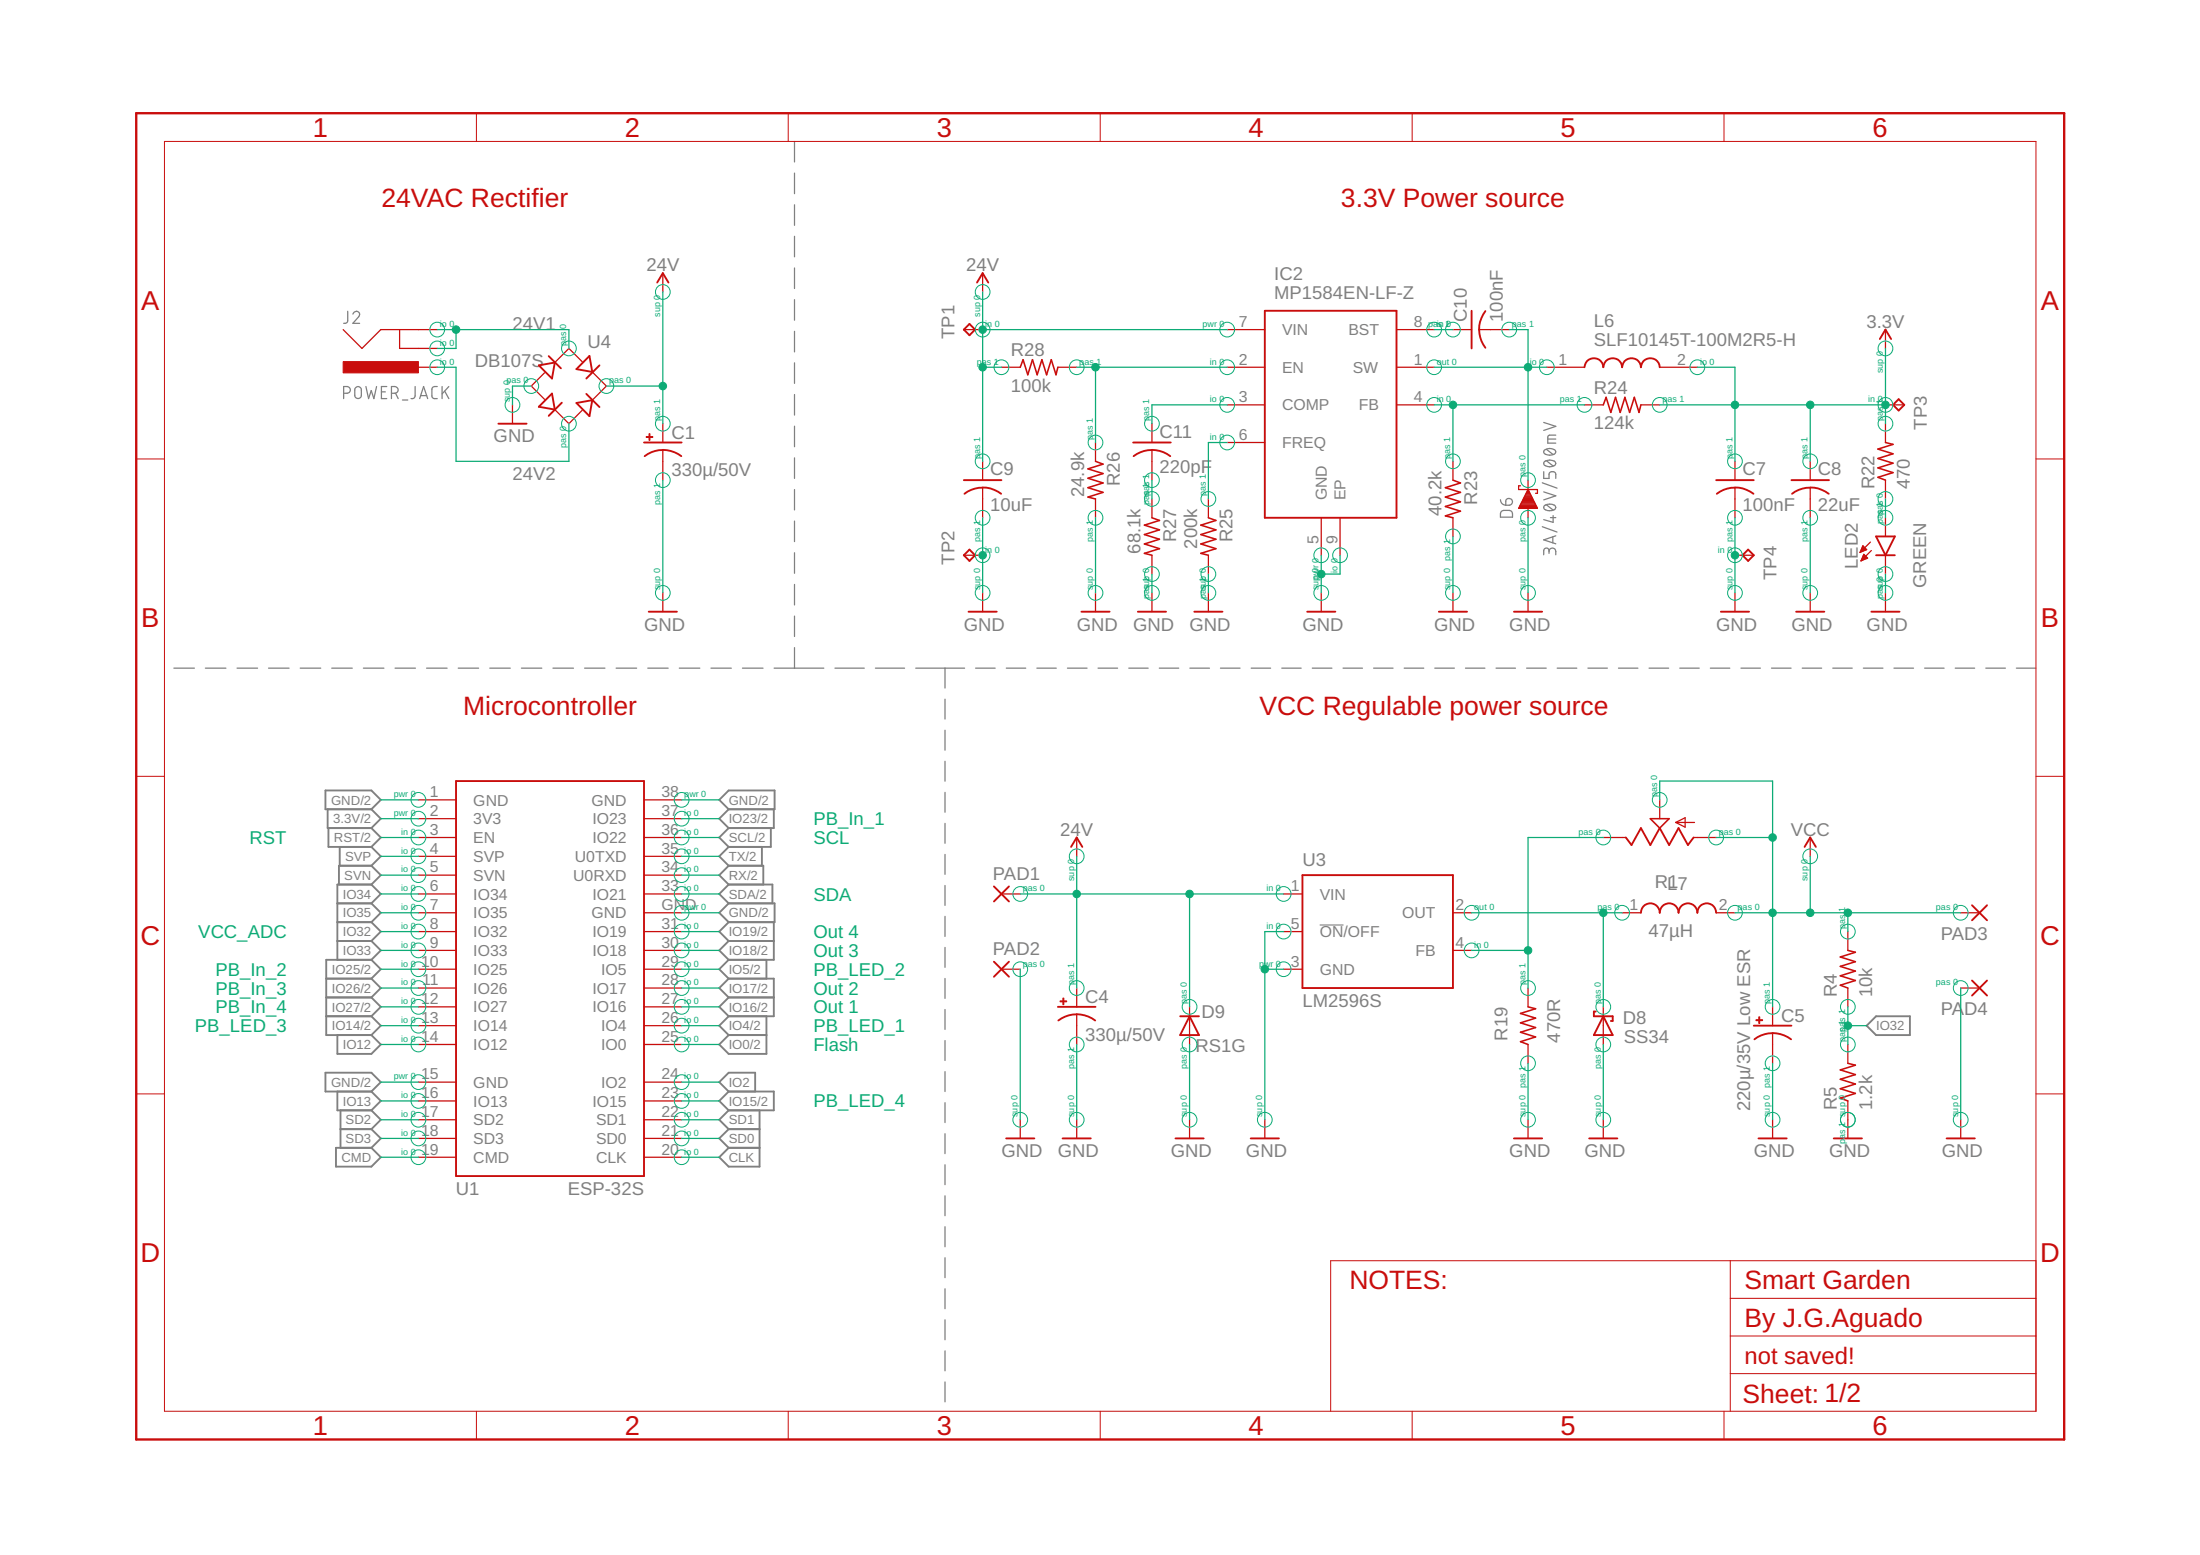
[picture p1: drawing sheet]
<svg xmlns="http://www.w3.org/2000/svg" width="297mm" height="210mm" viewBox="0 0 297 210" stroke-linecap="round" stroke-linejoin="round" font-family="sans-serif">
<g fill="none" stroke="#808080" stroke-width=".17">
<path d="M107.3 19.1v2.8M107.3 23.4v2.7M107.3 27.6v2.8M107.3 31.9v2.8M107.3 36.2v2.7M46.4 53.1h.5a.46 .46 0 0 0 .4-.5 .46 .46 0 0 0-.4-.4h-.5v1.6M46.9 42v1.3a.41 .41 0 0 1-.5 .3M47.6 42.4a.45 .45 0 0 1 .7-.4 .45 .45 0 0 1 .1 .8l-.8 .8h1M48 52.3a.44 .44 0 0 1 .5-.1 .44 .44 0 0 1 .3 .4v.8a.44 .44 0 0 1-.5 .4 .44 .44 0 0 1-.4-.4v-.9zM49.4 52.2l.4 1.6 .3-1.1 .4 1.1 .3-1.6M51.5 52.9h.5M52.2 52.2h-.7v1.6h.7"/>
<path d="M52.9 53.1h.4a.46 .46 0 0 0 .5-.5 .46 .46 0 0 0-.5-.4h-.4v1.6M53.4 53.1l.4 .7M54.3 54h.8M56 52.2v1.2a.41 .41 0 0 1-.5 .4M56.7 53.8l.5-1.6 .5 1.6M56.8 53.4h.8M59 52.2h-.3a.36 .36 0 0 0-.4 .3v.9a.36 .36 0 0 0 .4 .4h.3M59.7 52.2v1.6M60 52.8l.6 1M60.6 52.2l-.9 1M107.3 40.4v2.8M107.3 44.7v2.8"/>
<path d="M107.3 49v2.8M107.3 53.3v2.7M107.3 57.5v2.8M208.4 57l1.7 .6-1.7 .5M209 59.3h1.1M210.1 58.7l-1 .1-.1 .2v.8h1.1M107.3 61.8v2.8M107.3 66.1v2.7M107.3 70.3v2.8M107.3 74.6v2.8M107.3 78.9v2.8M202.6 67.5a.74 .74 0 0 0 .7 .7"/>
<path d="M202.7 69a1.49 1.49 0 0 1 1.2-.1l.3 .3v.6h-1.6v-.4zM203.4 67.4a.47 .47 0 0 1 .8 .1 .47 .47 0 0 1-.4 .7h-.5v-.6zM208.2 71.1l2 .7M208.2 65.2l2 .7M208.4 63.7v.9h.7v-.6a.46 .46 0 0 1 .5-.3 .46 .46 0 0 1 .5 .3v.6M208.4 66.4l1.7 .5-1.7 .6M208.5 68.2a1.23 1.23 0 0 1 1.5 .2v.2a1.12 1.12 0 0 1-1.6 0zM208.5 62.3a1.18 1.18 0 0 1 1.5 .1 .32 .32 0 0 1-.2 .5 1.17 1.17 0 0 1-1.4-.2zM208.5 60.7a1.18 1.18 0 0 1 1.5 .2 .36 .36 0 0 1-.2 .4 1.21 1.21 0 0 1-1.4-.2zM208.8 68.1l.9 .8M208.8 62.2l.9 .7M208.8 60.6l.9 .8"/>
<path d="M209.1 74.4a.46 .46 0 0 1 .5-.4 .46 .46 0 0 1 .5 .4v.5M209.1 74.7v-.4a.36 .36 0 0 0-.3-.3 .36 .36 0 0 0-.4 .3v.6M209.3 69.9h.8M209.7 72.5v.8M209.7 69.6v.9l-1.3-.4M210.1 72.3l-1.7 .6 1.7 .5M23.5 90.2h2.7M27.7 90.2h2.8M32 90.2h2.8M36.3 90.2h2.7M40.5 90.2h2.8M44.8 90.2h2.8"/>
<path d="M49.1 90.2h2.7M53.3 90.2h2.8M57.6 90.2h2.8M61.9 90.2h2.7M66.1 90.2h2.8M70.4 90.2h2.8M74.7 90.2h2.7M78.9 90.2h2.8M83.2 90.2h2.8M87.5 90.2h2.7M91.7 90.2h2.8M96 90.2h2.7"/>
<path d="M100.2 90.2h2.8M104.5 90.2h6.7M107.3 83.2v2.7M107.3 87.4v2.8M112.7 90.2h4M118.2 90.2h3.9M123.6 90.2h6.6M127.6 90.2v2.7M127.6 94.4v2.7M127.6 98.6v2.7M131.7 90.2h2.7M135.9 90.2h2.6"/>
<path d="M140 90.2h2.6M144.1 90.2h2.7M148.3 90.2h2.6M152.4 90.2h2.6M156.5 90.2h2.7M160.7 90.2h2.6M164.8 90.2h2.6M168.9 90.2h2.7M173.1 90.2h2.6M177.2 90.2h2.6M181.3 90.2h2.7M185.5 90.2h2.6"/>
<path d="M189.6 90.2h2.6M193.7 90.2h2.7M197.9 90.2h2.6M202 90.2h2.6M206.1 90.2h2.7M210.2 90.2h2.7M214.4 90.2h2.6M218.5 90.2h2.6M222.7 90.2h2.6M226.8 90.2h2.6M230.9 90.2h2.7M235.1 90.2h2.6"/>
<path d="M239.2 90.2h2.6M243.3 90.2h2.7M247.5 90.2h2.6M251.6 90.2h2.6M255.7 90.2h2.7M259.9 90.2h2.6M264 90.2h2.6M268.1 90.2h2.7M272.2 90.2h2.7M127.6 102.8v2.7M127.6 107v2.6M127.6 111.1v2.7"/>
<path d="M127.6 115.3v2.7M127.6 119.5v2.7M127.6 123.7v2.7M127.6 127.9v2.7M127.6 132.1v2.7M127.6 136.3v2.7M127.6 140.5v2.7M127.6 144.7v2.6M127.6 148.8v2.7M127.6 153v2.7M127.6 157.2v2.7M127.6 161.4v2.7"/>
<path d="M127.6 165.6v2.7M127.6 169.8v2.7M127.6 174v2.7M127.6 178.2v2.6M127.6 182.4v2.6M127.6 186.5v2.7"/>
</g>
<path d="M178.2 124.9h3.2" fill="none" stroke="#808080" stroke-width=".15"/>
<g fill="none" stroke="#808080" stroke-width=".25">
<path d="M43.9 106.7h6.2l1.3 1.3-1.3 1.2h-6.2zM44.2 109.2v2.6h5.9M44.3 111.8v2.5h5.8M45.9 114.3v2.6M50.1 109.2l1.3 1.3-1.3 1.3M50.1 111.8l1.3 1.3-1.3 1.2M50.1 114.3l1.3 1.3-1.3 1.3M50.1 116.9h-4.3v2.5M50.1 116.9l1.3 1.2-1.3 1.3M50.1 119.4h-4.5v10.2M50.1 119.4l1.3 1.3-1.3 1.2M97.1 108l1.3-1.3h6.2v2.5h-6.2z"/>
<path d="M98.4 116.9h4.7v2.5M98.4 119.4h5.9v2.5M98.4 109.2l-1.3 1.3 1.3 1.3M98.4 119.4l-1.3 1.3 1.3 1.2M98.4 116.9l-1.3 1.2 1.3 1.3M98.4 114.3l-1.3 1.3 1.3 1.3M98.4 111.8l-1.3 1.3 1.3 1.2M102.9 114.3v2.6M104.1 111.8v2.5h-5.7M104.5 109.2v2.6h-6.1M44 137.2h6.1M44 132.1h6.1"/>
<path d="M44 134.6h6.1M45.6 121.9h4.5M45.6 124.5h4.5M45.6 139.7v2.6h4.5l1.3-1.3-1.3-1.3M45.6 127h4.5M50.1 121.9l1.3 1.3-1.3 1.3M50.1 124.5l1.3 1.3-1.3 1.2M50.1 129.6h-6.1v10.1h6.1M50.1 127l1.3 1.3-1.3 1.3M50.1 129.6l1.3 1.2-1.3 1.3M50.1 132.1l1.3 1.3-1.3 1.2M50.1 134.6l1.3 1.3-1.3 1.3"/>
<path d="M50.1 137.2l1.3 1.3-1.3 1.2M98.4 121.9h6.2v2.6h-6.2M98.4 121.9l-1.3 1.3 1.3 1.3M98.4 127h6.1M98.4 132.1h6.1v5.1h-6.1M98.4 139.7h5.1M98.4 134.6h6.1M98.4 137.2l-1.3 1.3 1.3 1.2M98.4 134.6l-1.3 1.3 1.3 1.3M98.4 132.1l-1.3 1.3 1.3 1.2M98.4 129.6l-1.3 1.2 1.3 1.3M98.4 127l-1.3 1.3 1.3 1.3"/>
<path d="M98.4 124.5l-1.3 1.3 1.3 1.2M103.5 137.2v5.1h-5.1l-1.3-1.3 1.3-1.3M103.5 129.6v2.5M104.5 124.5v5.1h-6.1M252 138.5l1.3-1.3h4.6v2.5h-4.6zM43.9 144.8h6.2l1.3 1.3-1.3 1.2h-6.2zM45.4 154.9h4.7l1.3 1.3-1.3 1.3h-4.7zM45.6 147.3v2.6h4.5M46 152.4h4.1M46 149.9v5M50.1 152.4l1.3 1.3-1.3 1.2M50.1 147.3l1.3 1.3-1.3 1.3"/>
<path d="M50.1 149.9l1.3 1.3-1.3 1.2M98.4 147.3l-1.3-1.2 1.3-1.3h3.6v2.5M98.4 147.3h6.1v2.6h-6.1M98.4 152.4h4.2M98.4 154.9h4.2M98.4 152.4l-1.3 1.3 1.3 1.2M98.4 149.9l-1.3 1.3 1.3 1.2M98.4 147.3l-1.3 1.3 1.3 1.3M102.6 149.9v7.6h-4.2l-1.3-1.3 1.3-1.3"/>
</g>
<g fill="none" stroke="#c90d0c" stroke-width=".17">
<path d="M89.5 36.9v2.5M132.7 36.9v2.5M46.3 44.5l2.6 2.5 2.5-2.5h7.6M54 44.5v2.5h5M56.5 49.6h2.5M69.2 54.7v2.5M73.5 50.3l-1.8 1.8 1.8 1.8M74.9 55.3l1.9 1.9 1.8-1.8M78.6 48.8l-1.8-1.8-1.9 1.9M80 50.2l1.9 1.9-1.9 1.9M89.5 57.2v2.5M130.1 44.5h2.6"/>
<path d="M135.2 49.6h2.6M142.8 49.6h2.6M147.9 59.7v2.6M155.5 57.2v2.5M165.7 44.5h5.1M165.7 49.6h5.1M165.7 54.7h5.1M165.7 59.7h5.1M188.6 44.5h5M188.6 49.6h5M188.6 54.7h5M196.2 44.5h2.5"/>
<path d="M199.7 44.5h4.1M208.9 49.6h5M213.9 54.7h2.6M221.6 54.7h2.5M224.1 49.6h5.1M254.6 44.5v2.5M254.6 57.2v2.5M254.6 54.7h2.5M89.5 60.7v4.1M130.1 75h2.6M132.7 62.3v2.5M132.7 65.8v4.1"/>
<path d="M147.9 67.4v2.5M155.5 60.7v4.1M155.5 67.4v2.5M155.5 75v2.5M163.2 67.4v2.5M163.2 75v2.5M178.4 69.9v5.1M180.9 69.9v5.1M196.2 62.3v2.5M196.2 69.9v2.5M205.1 68.5h2.4M205.2 68.4h2.3"/>
<path d="M205.2 68.3h2.2M205.3 68.2h2M205.3 65.6h-.3v.5h2.6v.5h-.3M205.3 68h2M205.4 67.9h1.8M205.5 67.8h1.7M205.5 67.7h1.6M205.6 67.5h1.5M205.6 67.4h1.4M205.7 67.3h1.2M205.8 67.2h1.1M205.8 67.1h1"/>
<path d="M205.9 67h.9M206 66.8h.7M206 66.7h.6M206.1 66.6h.5M206.1 66.5h.4M206.2 66.3h.3M206.2 66.2h.2M206.3 64.8v1.3M206.3 68.6v1.3M206.3 66.1l1.3 2.5h-2.6zM234.3 62.3v2.5M234.3 65.8v4.1"/>
<path d="M234.3 75h2.5M244.4 62.3v2.5M244.4 65.8v4.1M251.2 74.5h.1M251.2 74.4h.3M251.3 74.3h.5M251.3 74.2h.7M251.3 75.6h.2M251.4 75.5h.4M251.4 74.1h.5M251.4 73.9h.4M251.4 75.4h.7"/>
<path d="M251.5 73.8h.2M251.5 75.3h.6M251.5 73.7l.5 .5-.9 .4zM251.5 75.1h.5M251.6 75h.2M251.6 74.9h.1M251.7 74.8l.5 .5-.9 .4zM252.5 73.2l-1.4 1.4M252.7 74.3l-1.4 1.4M254.6 64.8v2.6M254.6 69.9v2.5M254.6 75v2.5"/>
<path d="M89.5 80v2.6M132.7 80v2.6M147.9 80v2.6M155.5 80v2.6M163.2 80v2.6M178.4 80v2.6M196.2 80v2.6M206.3 80v2.6M234.3 80v2.6M244.4 80v2.6M254.6 80v2.6M56.5 113.1h5.1"/>
<path d="M56.5 108h5.1M56.5 115.6h5.1M56.5 118.1h5.1M56.5 110.5h5.1M87 113.1h5M87 108h5M87 115.6h5M87 118.1h5M87 110.5h5M145.4 113.1v2.5M216.5 113.1h3M224.1 108v2.5"/>
<path d="M226.3 111h2.5M226.3 111l1.2-.6v1.3zM228.7 113.1h3M244.4 113.1v2.5M56.5 120.7h5.1M56.5 125.8h5.1M56.5 130.8h5.1M56.5 123.2h5.1M56.5 128.3h5.1M56.5 135.9h5.1M56.5 133.4h5.1M56.5 138.5h5.1"/>
<path d="M87 120.7h5M87 125.8h5M87 130.8h5M87 123.2h5M87 128.3h5M87 135.9h5M87 133.4h5M87 138.5h5M135.2 120.7h2.6M135.2 130.8h2.6M145.4 133.4v2.5M145.4 136.9v4.1"/>
<path d="M160.6 135.9v5.1M173.3 120.7h2.6M173.3 125.8h2.6M173.3 130.8h2.6M196.2 123.2h2.5M196.2 128.3h2.5M206.3 133.4v2.5M216.5 135.9v5.1M219 123.2h2.6M231.7 123.2h2.6M239.3 135.9v2.6M239.3 139.5v4"/>
<path d="M249.5 125.8v2.5M249.5 133.4v2.5M264.7 123.2h2.6M264.7 133.4h2.6M56.5 141h5.1M56.5 148.6h5.1M56.5 146.1h5.1M56.5 151.2h5.1M56.5 153.7h5.1M56.5 156.2h5.1M87 141h5M87 148.6h5"/>
<path d="M87 146.1h5M87 151.2h5M87 153.7h5M87 156.2h5M137.8 151.2v2.5M145.4 151.2v2.5M160.6 151.2v2.5M170.8 151.2v2.5M206.3 141v2.5M206.3 151.2v2.5M216.5 151.2v2.5M239.3 151.2v2.5"/>
<path d="M249.5 141v2.5M249.5 148.6v5.1M264.7 151.2v2.5"/>
</g>
<g fill="#c90d0c" stroke="#c90d0c" stroke-width=".14">
<path d="M46.3 48.8h10.2v1.5h-10.2z"/>
<path d="M143.1 135.1h.9v.1h-.9z"/>
<path d="M143.5 134.7h.1v.9h-.1z"/>
<path d="M237.1 137.6h.9v.2h-.9z"/>
<path d="M237.5 137.3h.1v.9h-.1z"/>
<path d="M87.2 58.9h.9v.2h-.9z"/>
<path d="M87.6 58.5h.2v.9h-.2z"/>
</g>
<g fill="none" stroke="#c90d0c" stroke-width=".25">
<path d="M88.7 38.1l.8-1.2 .8 1.2M131.9 38.1l.8-1.2 .7 1.2M67.3 57.2h3.8M72.7 49.3l2.2-.4-.4 2.2zM74.1 48.1l1.6 1.6M74.5 53.1l.4 2.2-2.2-.4zM75.9 54.4l-1.8 1.7M77.8 54.4l2.2-.4-.4 2.2zM79.2 53.2l1.7 1.7M79.6 48l.4 2.2-2.2-.4zM80.9 49.3l-1.7 1.8M87 59.7h5"/>
<path d="M130.9 43.7l.8 .8-.8 .8-.8-.8zM153 59.7h5.1M170.8 42h17.8v27.9h-17.8zM198.7 42v5M200.6 42a4 4 0 0 0 0 4.9M213.9 49.6a1.27 1.27 0 0 1 1.3-1.2 1.27 1.27 0 0 1 1.3 1.2 1.27 1.27 0 0 1 1.2-1.2 1.27 1.27 0 0 1 1.3 1.2 1.27 1.27 0 0 1 1.3-1.2 1.27 1.27 0 0 1 1.3 1.2 1.27 1.27 0 0 1 1.2-1.2 1.27 1.27 0 0 1 1.3 1.2M253.8 45.8l.8-1.3 .7 1.3M256.3 53.9l.8 .8-.8 .7-.7-.7zM89.5 60.7a4.3 4.3 0 0 1 2.5 .9M89.5 60.7a3.9 3.9 0 0 0-2.5 .9M130.1 64.8h5.1M130.2 66.7a4 4 0 0 1 5 0"/>
<path d="M130.9 74.2l.8 .8-.8 .7-.8-.7zM155.5 60.7a4.2 4.2 0 0 1 2.5 .9M155.5 60.7a3.9 3.9 0 0 0-2.4 .9M231.7 64.8h5.1M231.8 66.7a4 4 0 0 1 4.9 0M236 74.2l.8 .8-.8 .7-.7-.7zM241.9 64.8h5.1M242 66.7a4 4 0 0 1 4.9 0M253.3 72.4h2.5l-1.2 2.6zM253.3 75h2.5M87.6 82.6h3.8M130.8 82.6h3.8"/>
<path d="M146 82.6h3.8M153.6 82.6h3.8M161.2 82.6h3.9M176.5 82.6h3.8M194.3 82.6h3.8M204.4 82.6h3.8M232.3 82.6h3.9M242.5 82.6h3.8M252.7 82.6h3.8M61.6 105.4h25.4v53.3h-25.4zM134.2 119.7l2 2M136.2 119.7l-2 2"/>
<path d="M144.6 114.3l.8-1.2 .7 1.2M175.9 118.1h20.3v15.3h-20.3zM219.5 113.1l.8 1 1.3-2.3 1.2 2.3 1.3-2.3 1.3 2.3 1.2-2.3 1.3 2.3 .8-1M243.6 114.3l.8-1.2 .8 1.2M134.2 129.8l2 2M136.2 129.8l-2 2M142.8 135.9h5.1M145.4 136.9a4.3 4.3 0 0 1 2.5 .9M145.4 136.9a3.9 3.9 0 0 0-2.5 .9M159.3 137.2h2.6M160.6 137.2l1.3 2.5h-2.6zM215.5 136.5h-.3v.7h2.5v.6h-.2"/>
<path d="M216.5 137.2l1.2 2.5h-2.5zM221.6 123.2a1.27 1.27 0 0 1 1.2-1.3 1.27 1.27 0 0 1 1.3 1.3 1.27 1.27 0 0 1 1.3-1.3 1.27 1.27 0 0 1 1.2 1.3 1.27 1.27 0 0 1 1.3-1.3 1.27 1.27 0 0 1 1.3 1.3 1.27 1.27 0 0 1 1.2-1.3 1.27 1.27 0 0 1 1.3 1.3M236.8 138.5h5.1M239.3 139.4a4.3 4.3 0 0 1 2.5 .9M239.3 139.5a3.9 3.9 0 0 0-2.4 .8M266.3 122.2l2 2M266.3 132.4l2 2M268.3 122.2l-2 2M268.3 132.4l-2 2M135.8 153.7h3.9M143.5 153.7h3.8M158.7 153.7h3.8"/>
<path d="M168.9 153.7h3.8M204.4 153.7h3.8M214.6 153.7h3.8M237.4 153.7h3.8M247.6 153.7h3.8M262.8 153.7h3.8"/>
</g>
<path d="M137.8 49.6l.3-1 .7 2 .6-2 .6 2 .7-2 .6 2 .6-2 .7 2 .2-1M216.5 54.7l.4-1.1 .6 2.1 .6-2.1 .7 2.1 .6-2.1 .6 2.1 .7-2.1 .6 2.1 .3-1M254.6 59.7l1 .3-2 .6 2 .7-2 .6 2 .6-2 .7 2 .6-2 .6 1 .4M147.9 62.3l1 .4-2 .6 2 .6-2 .7 2 .6-2 .6 2 .7-2 .6 1 .3M155.5 69.9l1 .4-2 .6 2 .6-2 .7 2 .6-2 .6 2 .7-2 .6 1 .3M163.2 69.9l1 .4-2.1 .6 2.1 .6-2.1 .7 2.1 .6-2.1 .6 2.1 .7-2.1 .6 1.1 .3M196.2 64.8l1 .4-2 .6 2 .7-2 .6 2 .6-2 .7 2 .6-2 .6 1 .3M222.8 110.5h2.6l-1.3 1.3zM206.3 135.9l1 .3-2 .6 2 .6-2 .7 2 .6-2 .6 2 .7-2 .6 1 .4M249.5 128.3l1 .2-2 .7 2 .6-2 .7 2 .6-2 .6 2 .7-2 .6 1 .4M249.5 143.5l1 .3-2 .6 2 .7-2 .6 2 .6-2 .7 2 .6-2 .6 1 .4" fill="none" stroke="#c90d0c" stroke-width=".21"/>
<g fill="none" stroke="#c90d0c" stroke-width=".14">
<path d="M22.2 19.1h252.7v171.4h-252.7zM64.3 15.3v3.8M106.4 15.3v3.8M148.5 15.3v3.8M190.7 15.3v3.8M232.8 15.3v3.8M18.4 62h3.8M274.9 62h3.8M18.4 104.8h3.8M274.9 104.8h3.8M18.4 147.7h3.8M274.9 147.7h3.8"/>
<path d="M233.6 170.2v20.3M233.6 175.3h41.3M274.9 170.2h-95.2v20.3M64.3 190.5v3.8M106.4 190.5v3.8M148.5 190.5v3.8M190.7 190.5v3.8M232.8 190.5v3.8M233.6 185.4h41.3M233.6 180.3h41.3"/>
</g>
<path d="M18.4 15.3h260.3v179h-260.3z" fill="none" stroke="#c90d0c" stroke-width=".32"/>
<g fill="none" stroke="#0dab76" stroke-width=".14">
<circle cx="89.5" cy="39.4" r=".99"/>
<circle cx="132.7" cy="39.4" r=".99"/>
<circle cx="59" cy="47" r=".99"/>
<circle cx="59" cy="44.5" r=".99"/>
<circle cx="59" cy="49.6" r=".99"/>
<circle cx="69.2" cy="54.7" r=".99"/>
<circle cx="71.7" cy="52.1" r=".99"/>
<circle cx="76.8" cy="47" r=".99"/>
<circle cx="76.8" cy="57.2" r=".99"/>
<circle cx="81.9" cy="52.1" r=".99"/>
<circle cx="89.5" cy="57.2" r=".99"/>
<circle cx="132.7" cy="44.5" r=".99"/>
<circle cx="135.2" cy="49.6" r=".99"/>
<circle cx="145.4" cy="49.6" r=".99"/>
<circle cx="147.9" cy="59.7" r=".99"/>
<circle cx="155.5" cy="57.2" r=".99"/>
<circle cx="165.7" cy="59.7" r=".99"/>
<circle cx="165.7" cy="49.6" r=".99"/>
<circle cx="165.7" cy="54.7" r=".99"/>
<circle cx="165.7" cy="44.5" r=".99"/>
<circle cx="193.6" cy="54.7" r=".99"/>
<circle cx="193.6" cy="44.5" r=".99"/>
<circle cx="193.6" cy="49.6" r=".99"/>
<circle cx="196.2" cy="44.5" r=".99"/>
<circle cx="203.8" cy="44.5" r=".99"/>
<circle cx="208.9" cy="49.6" r=".99"/>
<circle cx="213.9" cy="54.7" r=".99"/>
<circle cx="224.1" cy="54.7" r=".99"/>
<circle cx="229.2" cy="49.6" r=".99"/>
<circle cx="254.6" cy="57.2" r=".99"/>
<circle cx="254.6" cy="47" r=".99"/>
<circle cx="254.6" cy="54.7" r=".99"/>
<circle cx="89.5" cy="64.8" r=".99"/>
<circle cx="132.7" cy="69.9" r=".99"/>
<circle cx="132.7" cy="62.3" r=".99"/>
<circle cx="132.7" cy="75" r=".99"/>
<circle cx="147.9" cy="69.9" r=".99"/>
<circle cx="155.5" cy="77.5" r=".99"/>
<circle cx="155.5" cy="67.4" r=".99"/>
<circle cx="155.5" cy="64.8" r=".99"/>
<circle cx="163.2" cy="77.5" r=".99"/>
<circle cx="163.2" cy="67.4" r=".99"/>
<circle cx="178.4" cy="75" r=".99"/>
<circle cx="180.9" cy="75" r=".99"/>
<circle cx="196.2" cy="62.3" r=".99"/>
<circle cx="196.2" cy="72.4" r=".99"/>
<circle cx="206.3" cy="69.9" r=".99"/>
<circle cx="206.3" cy="64.8" r=".99"/>
<circle cx="234.3" cy="69.9" r=".99"/>
<circle cx="234.3" cy="75" r=".99"/>
<circle cx="234.3" cy="62.3" r=".99"/>
<circle cx="244.4" cy="62.3" r=".99"/>
<circle cx="244.4" cy="69.9" r=".99"/>
<circle cx="254.6" cy="67.4" r=".99"/>
<circle cx="254.6" cy="69.9" r=".99"/>
<circle cx="254.6" cy="77.5" r=".99"/>
<circle cx="89.5" cy="80" r=".99"/>
<circle cx="132.7" cy="80" r=".99"/>
<circle cx="147.9" cy="80" r=".99"/>
<circle cx="155.5" cy="80" r=".99"/>
<circle cx="163.2" cy="80" r=".99"/>
<circle cx="178.4" cy="80" r=".99"/>
<circle cx="196.2" cy="80" r=".99"/>
<circle cx="206.3" cy="80" r=".99"/>
<circle cx="234.3" cy="80" r=".99"/>
<circle cx="244.4" cy="80" r=".99"/>
<circle cx="254.6" cy="80" r=".99"/>
<circle cx="56.5" cy="113.1" r=".99"/>
<circle cx="56.5" cy="115.6" r=".99"/>
<circle cx="56.5" cy="118.1" r=".99"/>
<circle cx="56.5" cy="110.5" r=".99"/>
<circle cx="56.5" cy="108" r=".99"/>
<circle cx="92" cy="118.1" r=".99"/>
<circle cx="92" cy="108" r=".99"/>
<circle cx="92" cy="113.1" r=".99"/>
<circle cx="92" cy="115.6" r=".99"/>
<circle cx="92" cy="110.5" r=".99"/>
<circle cx="145.4" cy="115.6" r=".99"/>
<circle cx="216.5" cy="113.1" r=".99"/>
<circle cx="224.1" cy="108" r=".99"/>
<circle cx="231.7" cy="113.1" r=".99"/>
<circle cx="244.4" cy="115.6" r=".99"/>
<circle cx="56.5" cy="130.8" r=".99"/>
<circle cx="56.5" cy="135.9" r=".99"/>
<circle cx="56.5" cy="138.5" r=".99"/>
<circle cx="56.5" cy="128.3" r=".99"/>
<circle cx="56.5" cy="123.2" r=".99"/>
<circle cx="56.5" cy="125.8" r=".99"/>
<circle cx="56.5" cy="120.7" r=".99"/>
<circle cx="56.5" cy="133.4" r=".99"/>
<circle cx="92" cy="130.8" r=".99"/>
<circle cx="92" cy="135.9" r=".99"/>
<circle cx="92" cy="138.5" r=".99"/>
<circle cx="92" cy="125.8" r=".99"/>
<circle cx="92" cy="120.7" r=".99"/>
<circle cx="92" cy="128.3" r=".99"/>
<circle cx="92" cy="133.4" r=".99"/>
<circle cx="92" cy="123.2" r=".99"/>
<circle cx="137.8" cy="120.7" r=".99"/>
<circle cx="137.8" cy="130.8" r=".99"/>
<circle cx="145.4" cy="133.4" r=".99"/>
<circle cx="160.6" cy="135.9" r=".99"/>
<circle cx="173.3" cy="120.7" r=".99"/>
<circle cx="173.3" cy="125.8" r=".99"/>
<circle cx="173.3" cy="130.8" r=".99"/>
<circle cx="198.7" cy="128.3" r=".99"/>
<circle cx="198.7" cy="123.2" r=".99"/>
<circle cx="206.3" cy="133.4" r=".99"/>
<circle cx="216.5" cy="135.9" r=".99"/>
<circle cx="219" cy="123.2" r=".99"/>
<circle cx="234.3" cy="123.2" r=".99"/>
<circle cx="239.3" cy="135.9" r=".99"/>
<circle cx="249.5" cy="125.8" r=".99"/>
<circle cx="249.5" cy="135.9" r=".99"/>
<circle cx="264.7" cy="123.2" r=".99"/>
<circle cx="264.7" cy="133.4" r=".99"/>
<circle cx="56.5" cy="146.1" r=".99"/>
<circle cx="56.5" cy="153.7" r=".99"/>
<circle cx="56.5" cy="156.2" r=".99"/>
<circle cx="56.5" cy="141" r=".99"/>
<circle cx="56.5" cy="148.6" r=".99"/>
<circle cx="56.5" cy="151.2" r=".99"/>
<circle cx="92" cy="153.7" r=".99"/>
<circle cx="92" cy="141" r=".99"/>
<circle cx="92" cy="148.6" r=".99"/>
<circle cx="92" cy="151.2" r=".99"/>
<circle cx="92" cy="156.2" r=".99"/>
<circle cx="92" cy="146.1" r=".99"/>
<circle cx="137.8" cy="151.2" r=".99"/>
<circle cx="145.4" cy="141" r=".99"/>
<circle cx="145.4" cy="151.2" r=".99"/>
<circle cx="160.6" cy="141" r=".99"/>
<circle cx="160.6" cy="151.2" r=".99"/>
<circle cx="170.8" cy="151.2" r=".99"/>
<circle cx="206.3" cy="151.2" r=".99"/>
<circle cx="206.3" cy="143.5" r=".99"/>
<circle cx="216.5" cy="141" r=".99"/>
<circle cx="216.5" cy="151.2" r=".99"/>
<circle cx="239.3" cy="151.2" r=".99"/>
<circle cx="239.3" cy="143.5" r=".99"/>
<circle cx="249.5" cy="141" r=".99"/>
<circle cx="249.5" cy="151.2" r=".99"/>
<circle cx="264.7" cy="151.2" r=".99"/>
</g>
<g fill="none" stroke="#0dab76" stroke-width=".17">
<path d="M89.5 39.4v17.8M132.7 39.4v22.9M59 44.5h17.8v2.5M59 49.6h2.6v12.7h15.2v-5.1M61.6 44.5v2.5h-2.6M71.7 52.1h-2.5v2.6M81.9 52.1h7.6M132.7 44.5h33M132.7 49.6h2.5M145.4 49.6h20.3M147.9 49.6v10.1M165.7 59.7h-2.5v7.7"/>
<path d="M165.7 54.7h-10.2v2.5M193.6 44.5h2.6M193.6 49.6h15.3M193.6 54.7h20.3M196.2 54.7v7.6M203.8 44.5h2.5v20.3M224.1 54.7h30.5M229.2 49.6h5.1v12.7M244.4 54.7v7.6M254.6 47v10.2M89.5 64.8v15.2M132.7 69.9v10.1"/>
<path d="M147.9 69.9v10.1M155.5 64.8v2.6M155.5 77.5v2.5M163.2 77.5v2.5M178.4 75v5M180.9 75v2.5h-2.5M196.2 72.4v7.6M206.3 69.9v10.1M234.3 69.9v10.1M244.4 69.9v10.1M254.6 67.4v2.5M254.6 77.5v2.5"/>
<path d="M51.4 108h5.1M51.4 110.5h5.1M51.4 113.1h5.1M51.4 115.6h5.1M51.4 118.1h5.1M92 108h5.1M92 110.5h5.1M92 113.1h5.1M92 115.6h5.1M92 118.1h5.1M145.4 115.6v17.8M216.5 113.1h-10.2v20.3"/>
<path d="M224.1 108v-2.6h15.2v30.5M231.7 113.1h7.6M244.4 115.6v7.6M51.4 130.8h5.1M51.4 125.8h5.1M51.4 123.2h5.1M51.4 120.7h5.1M51.4 128.3h5.1M51.4 138.5h5.1M51.4 133.4h5.1M51.4 135.9h5.1M92 130.8h5.1"/>
<path d="M92 125.8h5.1M92 123.2h5.1M92 120.7h5.1M92 128.3h5.1M92 138.5h5.1M92 133.4h5.1M92 135.9h5.1M137.8 130.8v20.4M137.8 120.7h35.5M160.6 120.7v15.2M170.8 130.8h2.5M173.3 125.8h-2.5v25.4"/>
<path d="M198.7 123.2h20.3M198.7 128.3h7.6M216.5 123.2v12.7M234.3 123.2h30.4M249.5 123.2v2.6M249.5 135.9v5.1M249.5 138.5h2.5M264.7 133.4v17.8M51.4 146.1h5.1M51.4 141h5.1M51.4 148.6h5.1M51.4 151.2h5.1"/>
<path d="M51.4 153.7h5.1M51.4 156.2h5.1M92 146.1h5.1M92 141h5.1M92 148.6h5.1M92 151.2h5.1M92 153.7h5.1M92 156.2h5.1M145.4 141v10.2M160.6 141v10.2M206.3 143.5v7.7M216.5 141v10.2"/>
<path d="M239.3 143.5v7.7"/>
</g>
<g fill="#0dab76" stroke="#0dab76" stroke-width=".14">
<circle cx="234.3" cy="75" r=".51"/>
<circle cx="178.4" cy="77.5" r=".51"/>
<circle cx="132.7" cy="75" r=".51"/>
<circle cx="170.8" cy="130.8" r=".51"/>
<circle cx="61.6" cy="44.5" r=".51"/>
<circle cx="132.7" cy="49.6" r=".51"/>
<circle cx="132.7" cy="44.5" r=".51"/>
<circle cx="89.5" cy="52.1" r=".51"/>
<circle cx="160.6" cy="120.7" r=".51"/>
<circle cx="145.4" cy="120.7" r=".51"/>
<circle cx="234.3" cy="54.7" r=".51"/>
<circle cx="244.4" cy="54.7" r=".51"/>
<circle cx="254.6" cy="54.7" r=".51"/>
<circle cx="206.3" cy="49.6" r=".51"/>
<circle cx="196.2" cy="54.7" r=".51"/>
<circle cx="147.9" cy="49.6" r=".51"/>
<circle cx="239.3" cy="123.2" r=".51"/>
<circle cx="239.3" cy="113.1" r=".51"/>
<circle cx="244.4" cy="123.2" r=".51"/>
<circle cx="249.5" cy="123.2" r=".51"/>
<circle cx="216.5" cy="123.2" r=".51"/>
<circle cx="206.3" cy="128.3" r=".51"/>
<circle cx="249.5" cy="138.5" r=".51"/>
</g>
<g font-size="3.7" fill="#c90d0c">
<text x="42.2" y="18.5">1</text>
<text x="84.4" y="18.5">2</text>
<text x="126.5" y="18.5">3</text>
<text x="168.6" y="18.5">4</text>
<text x="210.7" y="18.5">5</text>
<text x="252.8" y="18.5">6</text>
<text x="19.1" y="41.8">A</text>
<text x="275.6" y="41.8">A</text>
<text x="19.1" y="84.7">B</text>
<text x="275.6" y="84.7">B</text>
<text x="19" y="127.5">C</text>
<text x="275.5" y="127.5">C</text>
<text x="19" y="170.4">D</text>
<text x="275.5" y="170.4">D</text>
<text x="42.2" y="193.7">1</text>
<text x="84.4" y="193.7">2</text>
<text x="126.5" y="193.7">3</text>
<text x="168.6" y="193.7">4</text>
<text x="210.7" y="193.7">5</text>
<text x="252.8" y="193.7">6</text>
</g>
<g font-size="3.6" fill="#c90d0c">
<text x="51.5" y="28">24VAC Rectifier</text>
<text x="181" y="28">3.3V Power source</text>
<text x="62.5" y="96.5">Microcontroller</text>
<text x="170" y="96.5">VCC Regulable power source</text>
<text x="182.2" y="174">NOTES:</text>
<text x="235.5" y="174">Smart Garden</text>
<text x="235.5" y="179.1">By J.G.Aguado</text>
<text x="235.3" y="189.4">Sheet: 1/2</text>
</g>
<text font-size="3.2" fill="#c90d0c" x="235.5" y="184.2">not saved!</text>
<g font-size="2.5" fill="#808080">
<text x="87.3" y="36.6">24V</text>
<text x="130.5" y="36.6">24V</text>
<text x="172" y="40.3">MP1584EN-LF-Z</text>
<text x="172" y="37.8">IC2</text>
<text x="69.2" y="44.5">24V1</text>
<text x="79.3" y="47">U4</text>
<text x="128.9" y="45.8" transform="rotate(-90 128.9 45.8)">TP1</text>
<text x="198.1" y="43.5" transform="rotate(-90 198.1 43.5)">C10</text>
<text x="202.9" y="43.5" transform="rotate(-90 202.9 43.5)">100nF</text>
<text x="215.2" y="46.6">SLF10145T-100M2R5-H</text>
<text x="215.2" y="44.1">L6</text>
<text x="252" y="44.2">3.3V</text>
<text x="64.1" y="49.6">DB107S</text>
<text x="136.5" y="52.9">100k</text>
<text x="136.5" y="48.1">R28</text>
<text x="215.2" y="53.1">R24</text>
<text x="66.6" y="59.7">GND</text>
<text x="90.6" y="59.2">C1</text>
<text x="156.5" y="59.1">C11</text>
<text x="215.2" y="57.9">124k</text>
<text x="260.2" y="58" transform="rotate(-90 260.2 58)">TP3</text>
<text x="69.2" y="64.8">24V2</text>
<text x="90.6" y="64.3">330µ/50V</text>
<text x="133.7" y="64.2">C9</text>
<text x="151.2" y="65.6" transform="rotate(-90 151.2 65.6)">R26</text>
<text x="156.5" y="63.9">220pF</text>
<text x="235.3" y="64.2">C7</text>
<text x="245.4" y="64.2">C8</text>
<text x="133.7" y="69">10uF</text>
<text x="146.4" y="67.1" transform="rotate(-90 146.4 67.1)">24.9k</text>
<text x="194.6" y="69.7" transform="rotate(-90 194.6 69.7)">40.2k</text>
<text x="199.4" y="68.1" transform="rotate(-90 199.4 68.1)">R23</text>
<text x="235.3" y="69">100nF</text>
<text x="245.4" y="69">22uF</text>
<text x="253.1" y="66.1" transform="rotate(-90 253.1 66.1)">R22</text>
<text x="257.9" y="66.1" transform="rotate(-90 257.9 66.1)">470</text>
<text x="128.9" y="76.2" transform="rotate(-90 128.9 76.2)">TP2</text>
<text x="154" y="74.8" transform="rotate(-90 154 74.8)">68.1k</text>
<text x="158.8" y="73.2" transform="rotate(-90 158.8 73.2)">R27</text>
<text x="161.6" y="74.1" transform="rotate(-90 161.6 74.1)">200k</text>
<text x="166.4" y="73.2" transform="rotate(-90 166.4 73.2)">R25</text>
<text x="250.8" y="76.8" transform="rotate(-90 250.8 76.8)">LED2</text>
<text x="239.8" y="78.3" transform="rotate(-90 239.8 78.3)">TP4</text>
<text x="260.1" y="79.4" transform="rotate(-90 260.1 79.4)">GREEN</text>
<text x="87" y="85.1">GND</text>
<text x="130.1" y="85.1">GND</text>
<text x="145.4" y="85.1">GND</text>
<text x="153" y="85.1">GND</text>
<text x="160.6" y="85.1">GND</text>
<text x="175.8" y="85.1">GND</text>
<text x="193.6" y="85.1">GND</text>
<text x="203.8" y="85.1">GND</text>
<text x="231.7" y="85.1">GND</text>
<text x="241.9" y="85.1">GND</text>
<text x="252" y="85.1">GND</text>
<text x="143.1" y="112.8">24V</text>
<text x="241.8" y="112.8">VCC</text>
<text x="134.1" y="118.8">PAD1</text>
<text x="175.8" y="116.9">U3</text>
<text x="223.4" y="119.9">RL7</text>
<text x="225.2" y="119.9">1</text>
<text x="134.1" y="129">PAD2</text>
<text x="222.6" y="126.5">47µH</text>
<text x="262.1" y="126.8">PAD3</text>
<text x="146.5" y="135.4">C4</text>
<text x="162.2" y="137.4">D9</text>
<text x="175.8" y="135.9">LM2596S</text>
<text x="240.5" y="138">C5</text>
<text x="248" y="134.6" transform="rotate(-90 248 134.6)">R4</text>
<text x="252.8" y="134.6" transform="rotate(-90 252.8 134.6)">10k</text>
<text x="262.1" y="137">PA</text>
<text x="265.2" y="137">D4</text>
<text x="146.5" y="140.5">330µ/50V</text>
<text x="161.4" y="142">RS1G</text>
<text x="203.5" y="140.5" transform="rotate(-90 203.5 140.5)">R19</text>
<text x="210.6" y="140.7" transform="rotate(-90 210.6 140.7)">470R</text>
<text x="219.1" y="138.2">D8</text>
<text x="219.2" y="140.7">SS34</text>
<text x="236.3" y="150" transform="rotate(-90 236.3 150)">220µ/35V Low ESR</text>
<text x="248" y="149.9" transform="rotate(-90 248 149.9)">R5</text>
<text x="252.8" y="149.9" transform="rotate(-90 252.8 149.9)">1.2k</text>
<text x="61.6" y="161.3">U1</text>
<text x="76.7" y="161.3">ESP-32S</text>
<text x="135.2" y="156.2">GND</text>
<text x="142.8" y="156.2">GND</text>
<text x="158.1" y="156.2">GND</text>
<text x="168.2" y="156.2">GND</text>
<text x="203.8" y="156.2">GND</text>
<text x="213.9" y="156.2">GND</text>
<text x="236.8" y="156.2">GND</text>
<text x="247" y="156.2">GND</text>
<text x="262.2" y="156.2">GND</text>
</g>
<g font-size="2.5" fill="#0dab76">
<text x="33.7" y="113.9">RST</text>
<text x="109.8" y="113.9">SCL</text>
<text x="109.8" y="111.4">PB_In_1</text>
<text x="109.8" y="121.6">SDA</text>
<text x="26.8" y="126.6">VCC_ADC</text>
<text x="29.1" y="131.7">PB_In_2</text>
<text x="109.8" y="129.2">Out 3</text>
<text x="109.8" y="126.6">Out 4</text>
<text x="109.8" y="131.7">PB_LED_2</text>
<text x="29.1" y="134.3">PB_In_3</text>
<text x="29.1" y="136.8">PB_In_4</text>
<text x="109.8" y="136.8">Out 1</text>
<text x="109.8" y="134.3">Out 2</text>
<text x="26.3" y="139.3">PB_LED_3</text>
<text x="109.8" y="141.9">Flash</text>
<text x="109.8" y="139.3">PB_LED_1</text>
<text x="109.8" y="149.5">PB_LED_4</text>
</g>
<g font-size="2.1" fill="#808080">
<text x="167.2" y="44.1">7</text>
<text x="173.1" y="45.3">VIN</text>
<text x="182.1" y="45.3">BST</text>
<text x="190.9" y="44.1">8</text>
<text x="167.2" y="49.2">2</text>
<text x="173.1" y="50.3">EN</text>
<text x="182.7" y="50.3">SW</text>
<text x="190.9" y="49.2">1</text>
<text x="210.4" y="49.2">1</text>
<text x="226.4" y="49.2">2</text>
<text x="167.2" y="54.3">3</text>
<text x="167.2" y="59.4">6</text>
<text x="173.1" y="55.4">COMP</text>
<text x="183.5" y="55.4">FB</text>
<text x="190.9" y="54.3">4</text>
<text x="173.1" y="60.5">FREQ</text>
<text x="179.1" y="67.5" transform="rotate(-90 179.1 67.5)">GND</text>
<text x="181.7" y="67.5" transform="rotate(-90 181.7 67.5)">EP</text>
<text x="178" y="73.4" transform="rotate(-90 178 73.4)">5</text>
<text x="180.6" y="73.4" transform="rotate(-90 180.6 73.4)">9</text>
<text x="58" y="107.6">1</text>
<text x="89.3" y="107.6">38</text>
<text x="58" y="112.7">3</text>
<text x="58" y="110.2">2</text>
<text x="63.9" y="108.7">GND</text>
<text x="63.9" y="113.8">EN</text>
<text x="63.9" y="111.3">3V3</text>
<text x="79.9" y="108.7">GND</text>
<text x="80" y="111.3">IO23</text>
<text x="80" y="113.8">IO22</text>
<text x="89.3" y="110.2">37</text>
<text x="89.3" y="112.7">36</text>
<text x="58" y="115.2">4</text>
<text x="58" y="117.8">5</text>
<text x="63.9" y="116.4">SVP</text>
<text x="63.9" y="118.9">SVN</text>
<text x="77.4" y="118.9">U0RXD</text>
<text x="77.6" y="116.4">U0TXD</text>
<text x="89.3" y="117.8">34</text>
<text x="89.3" y="115.2">35</text>
<text x="58" y="120.3">6</text>
<text x="58" y="122.9">7</text>
<text x="58" y="125.4">8</text>
<text x="63.9" y="121.4">IO34</text>
<text x="63.9" y="124">IO35</text>
<text x="79.9" y="124">GND</text>
<text x="80" y="121.4">IO21</text>
<text x="89.3" y="125.4">31</text>
<text x="89.3" y="120.3">33</text>
<text x="89.3" y="122.9">GND</text>
<text x="174.3" y="120.3">1</text>
<text x="174.3" y="125.4">5</text>
<text x="178.2" y="121.4">VIN</text>
<text x="189.3" y="124">OUT</text>
<text x="196.5" y="122.9">2</text>
<text x="220" y="122.9">1</text>
<text x="232.1" y="122.9">2</text>
<text x="56.9" y="130.5">10</text>
<text x="58" y="127.9">9</text>
<text x="63.9" y="126.5">IO32</text>
<text x="63.9" y="129">IO33</text>
<text x="63.9" y="131.6">IO25</text>
<text x="80" y="129">IO18</text>
<text x="80" y="126.5">IO19</text>
<text x="81.2" y="131.6">IO5</text>
<text x="89.3" y="127.9">30</text>
<text x="89.3" y="130.5">29</text>
<text x="174.3" y="130.5">3</text>
<text x="178.2" y="126.5">ON/OFF</text>
<text x="178.2" y="131.6">GND</text>
<text x="191.1" y="129">FB</text>
<text x="196.5" y="127.9">4</text>
<text x="56.9" y="135.5">12</text>
<text x="57" y="133">11</text>
<text x="63.9" y="136.7">IO27</text>
<text x="63.9" y="134.1">IO26</text>
<text x="80" y="134.1">IO17</text>
<text x="80" y="136.7">IO16</text>
<text x="89.3" y="133">28</text>
<text x="89.3" y="135.5">27</text>
<text x="56.9" y="138.1">13</text>
<text x="56.9" y="140.6">14</text>
<text x="63.9" y="139.2">IO14</text>
<text x="63.9" y="141.7">IO12</text>
<text x="81.2" y="139.2">IO4</text>
<text x="81.2" y="141.7">IO0</text>
<text x="89.3" y="138.1">26</text>
<text x="89.3" y="140.6">25</text>
<text x="56.9" y="148.2">16</text>
<text x="56.9" y="145.7">15</text>
<text x="63.9" y="149.4">IO13</text>
<text x="63.9" y="146.8">GND</text>
<text x="80" y="149.4">IO15</text>
<text x="81.2" y="146.8">IO2</text>
<text x="89.3" y="148.2">23</text>
<text x="89.3" y="145.7">24</text>
<text x="56.9" y="150.8">17</text>
<text x="56.9" y="153.3">18</text>
<text x="56.9" y="155.9">19</text>
<text x="63.9" y="151.9">SD2</text>
<text x="63.9" y="154.4">SD3</text>
<text x="80.5" y="151.9">SD1</text>
<text x="80.5" y="154.4">SD0</text>
<text x="89.3" y="155.9">20</text>
<text x="89.3" y="150.8">22</text>
<text x="89.3" y="153.3">21</text>
<text x="63.9" y="157">CMD</text>
<text x="80.5" y="157">CLK</text>
</g>
<g font-size="1.8" fill="#808080">
<text x="44.7" y="108.6">GND/2</text>
<text x="45" y="111.1">3.3V/2</text>
<text x="45.1" y="113.7">RST/2</text>
<text x="98.4" y="108.6">GND/2</text>
<text x="98.4" y="113.7">SCL/2</text>
<text x="98.4" y="111.1">IO23/2</text>
<text x="46.5" y="118.8">SVN</text>
<text x="46.6" y="116.2">SVP</text>
<text x="98.4" y="118.8">RX/2</text>
<text x="98.4" y="116.2">TX/2</text>
<text x="46.3" y="121.3">IO34</text>
<text x="46.3" y="123.8">IO35</text>
<text x="98.4" y="123.8">GND/2</text>
<text x="98.4" y="121.3">SDA/2</text>
<text x="44.8" y="131.5">IO25/2</text>
<text x="46.3" y="126.4">IO32</text>
<text x="46.3" y="128.9">IO33</text>
<text x="98.4" y="131.5">IO5/2</text>
<text x="98.4" y="128.9">IO18/2</text>
<text x="98.4" y="126.4">IO19/2</text>
<text x="44.8" y="134">IO26/2</text>
<text x="44.8" y="136.5">IO27/2</text>
<text x="98.4" y="136.5">IO16/2</text>
<text x="98.4" y="134">IO17/2</text>
<text x="44.8" y="139.1">IO14/2</text>
<text x="46.3" y="141.6">IO12</text>
<text x="98.4" y="141.6">IO0/2</text>
<text x="98.4" y="139.1">IO4/2</text>
<text x="253.3" y="139.1">IO32</text>
<text x="44.7" y="146.7">GND/2</text>
<text x="46.3" y="149.2">IO13</text>
<text x="98.4" y="149.2">IO15/2</text>
<text x="98.4" y="146.7">IO2</text>
<text x="46.7" y="151.8">SD2</text>
<text x="46.7" y="154.3">SD3</text>
<text x="98.4" y="154.3">SD0</text>
<text x="98.4" y="151.8">SD1</text>
<text x="46.1" y="156.9">CMD</text>
<text x="98.4" y="156.9">CLK</text>
</g>
<g font-size="1.2" fill="#0dab76">
<text x="59.4" y="46.7">io 0</text>
<text x="59.4" y="44.1">io 0</text>
<text x="76.4" y="46.7" transform="rotate(-90 76.4 46.7)">pas</text>
<text x="76.4" y="44.4" transform="rotate(-90 76.4 44.4)">0</text>
<text x="89.1" y="42.7" transform="rotate(-90 89.1 42.7)">sup 0</text>
<text x="132.3" y="42.7" transform="rotate(-90 132.3 42.7)">sup 0</text>
<text x="133" y="44.1">in 0</text>
<text x="162.4" y="44.1">pwr 0</text>
<text x="192.8" y="44.1">paisn 10</text>
<text x="204.1" y="44.1">pas 1</text>
<text x="59.4" y="49.2">io 0</text>
<text x="68.4" y="51.8">pas 0</text>
<text x="82.2" y="51.8">pas 0</text>
<text x="131.9" y="49.2">pas 1</text>
<text x="145.7" y="49.2">pas 1</text>
<text x="163.4" y="49.2">in 0</text>
<text x="194" y="49.2">out 0</text>
<text x="206.5" y="49.2">io 0</text>
<text x="229.5" y="49.2">io 0</text>
<text x="254.2" y="50.4" transform="rotate(-90 254.2 50.4)">sup 0</text>
<text x="68.8" y="54.3" transform="rotate(-90 68.8 54.3)">sup 0</text>
<text x="89.1" y="56.8" transform="rotate(-90 89.1 56.8)">pas 1</text>
<text x="147.6" y="59.4" transform="rotate(-90 147.6 59.4)">pas 1</text>
<text x="155.2" y="56.8" transform="rotate(-90 155.2 56.8)">pas 1</text>
<text x="163.4" y="54.3">io 0</text>
<text x="163.4" y="59.4">in 0</text>
<text x="194" y="54.3">in 0</text>
<text x="210.6" y="54.3">pas 1</text>
<text x="224.5" y="54.3">pas 1</text>
<text x="252.2" y="54.3">in 0</text>
<text x="254.2" y="56.8" transform="rotate(-90 254.2 56.8)">pas</text>
<text x="254.2" y="54.5" transform="rotate(-90 254.2 54.5)">1</text>
<text x="76.4" y="60.5" transform="rotate(-90 76.4 60.5)">pas 0</text>
<text x="132.3" y="61.9" transform="rotate(-90 132.3 61.9)">pas 1</text>
<text x="195.8" y="61.9" transform="rotate(-90 195.8 61.9)">pas 1</text>
<text x="206" y="64.4" transform="rotate(-90 206 64.4)">pas 0</text>
<text x="233.9" y="61.9" transform="rotate(-90 233.9 61.9)">pas 1</text>
<text x="244.1" y="61.9" transform="rotate(-90 244.1 61.9)">pas 1</text>
<text x="89.1" y="68.1" transform="rotate(-90 89.1 68.1)">pas 1</text>
<text x="155.2" y="68.1" transform="rotate(-90 155.2 68.1)">papsa1s 1</text>
<text x="162.8" y="67" transform="rotate(-90 162.8 67)">pas 1</text>
<text x="254.2" y="70.7" transform="rotate(-90 254.2 70.7)">papsa1s 0</text>
<text x="132.3" y="73.2" transform="rotate(-90 132.3 73.2)">pas 1</text>
<text x="133" y="74.6">in 0</text>
<text x="147.6" y="73.2" transform="rotate(-90 147.6 73.2)">pas 1</text>
<text x="180.6" y="77.3" transform="rotate(-90 180.6 77.3)">io 0</text>
<text x="195.8" y="75.8" transform="rotate(-90 195.8 75.8)">pas 1</text>
<text x="206" y="73.2" transform="rotate(-90 206 73.2)">pas 0</text>
<text x="231.9" y="74.6">in 0</text>
<text x="233.9" y="73.2" transform="rotate(-90 233.9 73.2)">pas 1</text>
<text x="244.1" y="73.2" transform="rotate(-90 244.1 73.2)">pas 1</text>
<text x="89.1" y="79.7" transform="rotate(-90 89.1 79.7)">sup 0</text>
<text x="132.3" y="79.7" transform="rotate(-90 132.3 79.7)">sup 0</text>
<text x="147.6" y="79.7" transform="rotate(-90 147.6 79.7)">sup 0</text>
<text x="155.2" y="80.8" transform="rotate(-90 155.2 80.8)">passu1p 0</text>
<text x="162.8" y="80.8" transform="rotate(-90 162.8 80.8)">passu1p 0</text>
<text x="178" y="79.7" transform="rotate(-90 178 79.7)">sup 0</text>
<text x="178" y="78.3" transform="rotate(-90 178 78.3)">pwr 0</text>
<text x="195.8" y="79.7" transform="rotate(-90 195.8 79.7)">sup 0</text>
<text x="206" y="79.7" transform="rotate(-90 206 79.7)">sup 0</text>
<text x="233.9" y="79.7" transform="rotate(-90 233.9 79.7)">sup 0</text>
<text x="244.1" y="79.7" transform="rotate(-90 244.1 79.7)">sup 0</text>
<text x="254.2" y="80.8" transform="rotate(-90 254.2 80.8)">passu0p 0</text>
<text x="53.2" y="107.6">pwr 0</text>
<text x="92.4" y="107.6">pwr 0</text>
<text x="223.7" y="107.6" transform="rotate(-90 223.7 107.6)">pas 0</text>
<text x="53.2" y="110.2">pwr 0</text>
<text x="54.2" y="112.7">in 0</text>
<text x="92.4" y="110.2">io 0</text>
<text x="92.4" y="112.7">io 0</text>
<text x="213.1" y="112.7">pas 0</text>
<text x="232.1" y="112.7">pas 0</text>
<text x="54.2" y="115.2">io 0</text>
<text x="54.2" y="117.8">io 0</text>
<text x="92.4" y="117.8">io 0</text>
<text x="92.4" y="115.2">io 0</text>
<text x="145" y="118.9" transform="rotate(-90 145 118.9)">sup 0</text>
<text x="244.1" y="118.9" transform="rotate(-90 244.1 118.9)">sup 0</text>
<text x="54.2" y="120.3">io 0</text>
<text x="54.2" y="122.9">io 0</text>
<text x="54.2" y="125.4">io 0</text>
<text x="92.4" y="125.4">io 0</text>
<text x="92.4" y="120.3">io 0</text>
<text x="92.4" y="122.9">pwr 0</text>
<text x="138.1" y="120.3">pas 0</text>
<text x="171" y="120.3">in 0</text>
<text x="171" y="125.4">in 0</text>
<text x="199.1" y="122.9">out 0</text>
<text x="215.7" y="122.9">pas 0</text>
<text x="234.6" y="122.9">pas 0</text>
<text x="249.1" y="125.4" transform="rotate(-90 249.1 125.4)">pas</text>
<text x="249.1" y="123.1" transform="rotate(-90 249.1 123.1)">1</text>
<text x="261.4" y="122.9">pas 0</text>
<text x="54.2" y="127.9">io 0</text>
<text x="54.2" y="130.5">io 0</text>
<text x="92.4" y="127.9">io 0</text>
<text x="92.4" y="130.5">io 0</text>
<text x="138.1" y="130.5">pas 0</text>
<text x="170" y="130.5">pwr 0</text>
<text x="199.1" y="127.9">in 0</text>
<text x="54.2" y="135.5">io 0</text>
<text x="54.2" y="133">io 0</text>
<text x="92.4" y="133">io 0</text>
<text x="92.4" y="135.5">io 0</text>
<text x="145" y="133" transform="rotate(-90 145 133)">pas 1</text>
<text x="160.3" y="135.5" transform="rotate(-90 160.3 135.5)">pas 0</text>
<text x="206" y="133" transform="rotate(-90 206 133)">pas 1</text>
<text x="216.1" y="135.5" transform="rotate(-90 216.1 135.5)">pas 0</text>
<text x="239" y="135.5" transform="rotate(-90 239 135.5)">pas 1</text>
<text x="261.4" y="133">pas 0</text>
<text x="54.2" y="138.1">io 0</text>
<text x="54.2" y="140.6">io 0</text>
<text x="92.4" y="138.1">io 0</text>
<text x="92.4" y="140.6">io 0</text>
<text x="249.1" y="140.6" transform="rotate(-90 249.1 140.6)">pas 1</text>
<text x="249.1" y="139.2" transform="rotate(-90 249.1 139.2)">pas 1</text>
<text x="53.2" y="145.7">pwr 0</text>
<text x="54.2" y="148.2">io 0</text>
<text x="92.4" y="148.2">io 0</text>
<text x="92.4" y="145.7">io 0</text>
<text x="145" y="144.3" transform="rotate(-90 145 144.3)">pas 1</text>
<text x="160.3" y="144.3" transform="rotate(-90 160.3 144.3)">pas 0</text>
<text x="206" y="146.9" transform="rotate(-90 206 146.9)">pas 1</text>
<text x="216.1" y="144.3" transform="rotate(-90 216.1 144.3)">pas 0</text>
<text x="239" y="146.9" transform="rotate(-90 239 146.9)">pas 1</text>
<text x="54.2" y="150.8">io 0</text>
<text x="54.2" y="153.3">io 0</text>
<text x="54.2" y="155.9">io 0</text>
<text x="92.4" y="155.9">io 0</text>
<text x="92.4" y="150.8">io 0</text>
<text x="92.4" y="153.3">io 0</text>
<text x="137.4" y="150.8" transform="rotate(-90 137.4 150.8)">sup 0</text>
<text x="145" y="150.8" transform="rotate(-90 145 150.8)">sup 0</text>
<text x="160.3" y="150.8" transform="rotate(-90 160.3 150.8)">sup 0</text>
<text x="170.4" y="150.8" transform="rotate(-90 170.4 150.8)">sup 0</text>
<text x="206" y="150.8" transform="rotate(-90 206 150.8)">sup 0</text>
<text x="216.1" y="150.8" transform="rotate(-90 216.1 150.8)">sup 0</text>
<text x="239" y="150.8" transform="rotate(-90 239 150.8)">sup 0</text>
<text x="249.1" y="154.5" transform="rotate(-90 249.1 154.5)">pas 1 sup 0</text>
<text x="264.4" y="150.8" transform="rotate(-90 264.4 150.8)">sup 0</text>
</g>
</svg>
